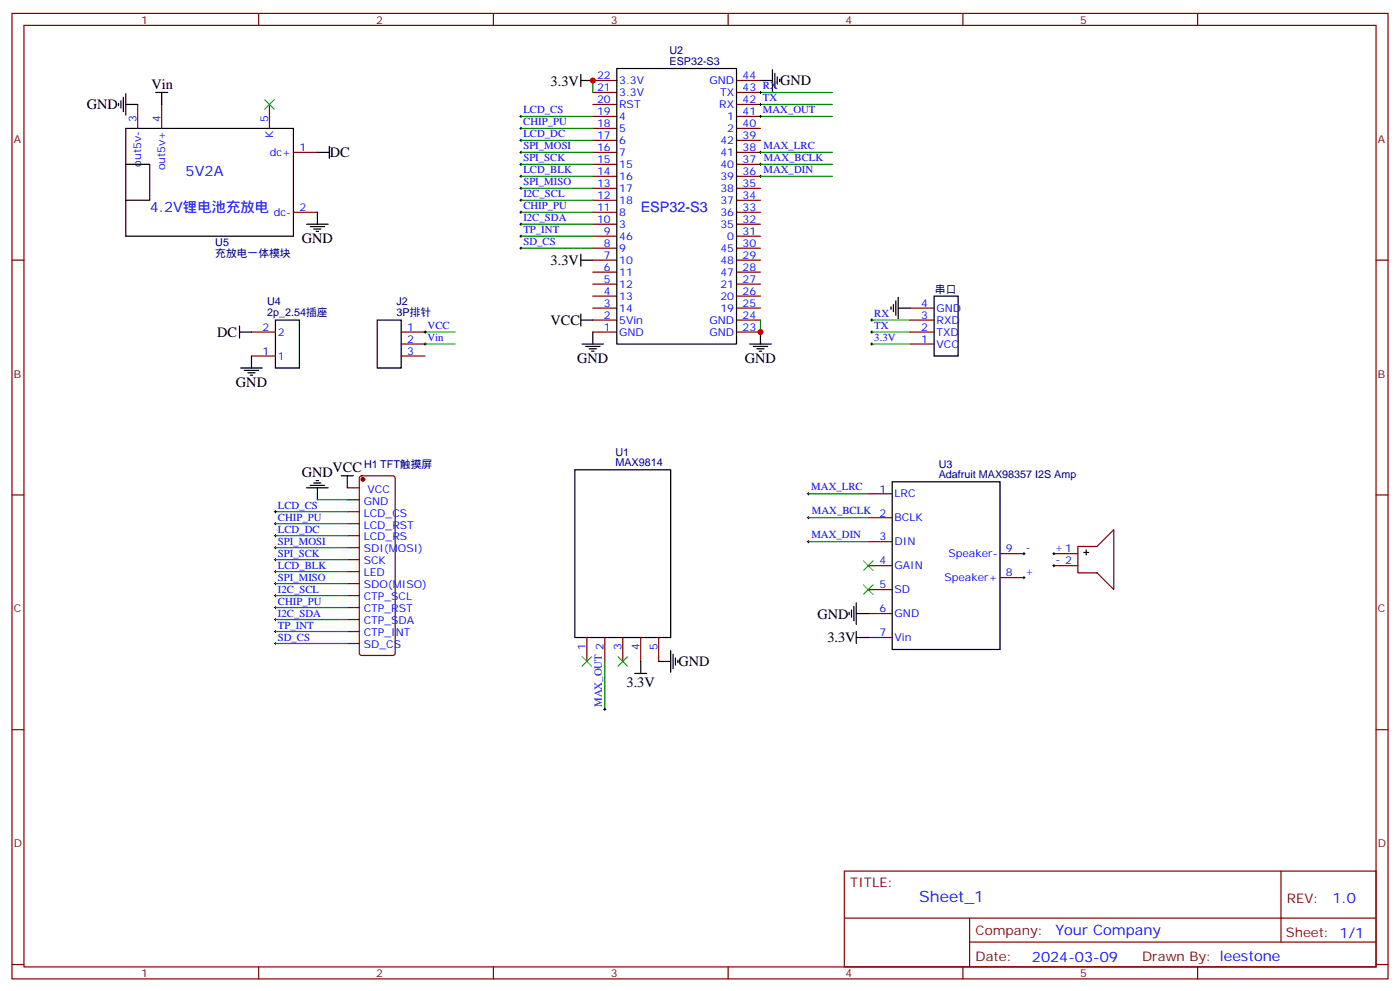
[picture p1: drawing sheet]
<svg xmlns="http://www.w3.org/2000/svg" width="412mm" height="292mm" viewBox="0 0 412 292" stroke-linecap="round" stroke-linejoin="round" font-family="sans-serif">
<g fill="none" stroke="#870000" stroke-width=".35">
<path d="M3.5 4h405.4v284.3h-405.4zM7.1 7.5h398.2v277.3h-398.2zM76.2 4v3.5M145.3 4v3.5M214.5 4v3.5M283.6 4v3.5M352.8 4v3.5M40.6 30.8v7M47.6 30.8v7M79.4 30.8v7M174.6 37.8h7.1M174.6 34.3h7.1"/>
<path d="M174.6 30.8h7.1M174.6 27.2h7.1M174.6 23.7h7.1M217 37.8h7M217 34.3h7M217 30.8h7M217 27.2h7M217 23.7h7M86.4 44.9h7.1M174.6 59h7.1M174.6 55.5h7.1M174.6 51.9h7.1"/>
<path d="M174.6 48.4h7.1M174.6 44.9h7.1M174.6 41.3h7.1M217 59h7M217 55.5h7M217 51.9h7M217 48.4h7M217 44.9h7M217 41.3h7M3.5 76.6h3.6M86.4 62.5h7.1M174.6 76.6h7.1"/>
<path d="M174.6 73.1h7.1M174.6 69.6h7.1M174.6 66h7.1M174.6 62.5h7.1M217 76.6h7M217 73.1h7M217 69.6h7M217 66h7M217 62.5h7M405.3 76.6h3.6M74.1 97.8h7M118.2 97.8h7"/>
<path d="M174.6 97.8h7.1M174.6 94.3h7.1M174.6 90.7h7.1M174.6 87.2h7.1M174.6 83.7h7.1M174.6 80.2h7.1M217 97.8h7M217 94.3h7M217 90.7h7M217 87.2h7M217 83.7h7M217 80.2h7"/>
<path d="M268.1 97.8h7.1M268.1 94.3h7.1M268.1 90.7h7.1M74.1 104.8h7M118.2 104.8h7M118.2 101.3h7M268.1 101.3h7.1M3.5 145.8h3.6M102.3 143.7h3.5M102.3 147.2h3.5M102.3 150.7h3.5M102.3 154.2h3.5"/>
<path d="M102.3 157.8h3.5M106.1 140.3l.4-.2h9.2l.5 .2 .2 .5v51.5l-.2 .5-.5 .2h-9.2l-.5-.2-.2-.5v-51.5zM255.8 145.4h7M255.8 152.5h7M255.8 159.5h7M405.3 145.8h3.6M102.3 161.3h3.5M102.3 164.8h3.5M102.3 168.3h3.5M102.3 171.9h3.5M102.3 175.4h3.5M102.3 178.9h3.5"/>
<path d="M255.8 166.6h7M255.8 173.6h7M294.6 163.1h7M294.6 170.1h7M310.4 166.6h7.1M310.4 163.1h7.1M317.5 160.9h5.6l5-4.9v17.6l-5-4.9h-5.6zM102.3 182.5h3.5M102.3 186h3.5M102.3 189.5h3.5M172.9 187.7v7.1M178.2 187.7v7.1"/>
<path d="M183.4 187.7v7.1M188.7 187.7v7.1M194 187.7v7.1M255.8 180.7h7M255.8 187.7h7M3.5 214.9h3.6M405.3 214.9h3.6M248.7 256.5h156.6v28.3h-156.6zM377.3 256.6v20.8M248.7 270.4h156.5M285.6 277.4h119.6M285.6 270.4v14.1"/>
<path d="M3.5 284.1h3.6M76.2 284.8v3.5M145.3 284.8v3.5M214.5 284.8v3.5M283.6 284.8v3.5M352.8 284.8v3.5M405.3 284.1h3.6"/>
</g>
<g fill="none" stroke="#000" stroke-width=".35">
<path d="M34.9 30.4v.7M35.6 29.7v2.1M36.3 28.6v4.3M37 37.8h49.4v31.8h-49.4zM37 30.8h3.6M37 27.6v6.3M45.9 27.2h3.5M47.6 27.2v3.6M171.1 21.9v3.6M171.1 23.7h3.5M181.7 20.2h35.3v81.1h-35.3zM224 23.7h3.5"/>
<path d="M227.5 20.5v6.4M228.2 21.6v4.2M229 22.6v2.2M229.7 23.4v.7M37 48.4h7.1v10.6h-7.1M93.5 44.9h3.5M97 43.1v3.5M90.3 66h6.4M91.4 66.7h4.2M92.4 67.5h2.1M93.1 68.2h.7M93.5 62.5v3.5"/>
<path d="M171.1 74.9v3.5M171.1 76.6h3.5M70.6 97.8h3.5M70.6 96v3.6M81.1 94.3h7.1v14.1h-7.1zM111.1 94.3h7.1v14.1h-7.1zM171.1 94.3h3.5M171.1 92.5v3.5M174.6 97.8v3.5M224 97.8v3.5M262.5 90.4v.7M263.2 89.7v2.1"/>
<path d="M263.9 88.6v4.3M264.6 90.7h3.5M264.6 87.6v6.3M275.2 87.2h7v17.6h-7zM70.9 108.4h6.4M72 109.1h4.2M73 109.8h2.1M73.7 110.5h.7M74.1 104.8v3.6M171.4 101.3h6.4M172.5 102h4.2M173.6 102.7h2.1"/>
<path d="M174.3 103.4h.7M220.8 101.3h6.4M221.9 102h4.2M223 102.7h2.1M223.7 103.4h.7M169.3 138.4h28.3v49.3h-28.3zM90.3 143.7h6.4M91.4 142.9h4.2M92.4 142.2h2.1M93.1 141.5h.7M93.5 143.7v3.5M100.5 140.1h3.6"/>
<path d="M102.3 140.1v3.6M262.8 141.9h31.8v49.4h-31.8zM250.8 179.6v2.2M251.5 178.6v4.2M252.2 177.5v6.4M319.3 162.7h1.4M320 162v1.4M187 198.3h3.5M188.7 194.8v3.5M194 194.8h3.6M197.6 191.6v6.4M198.3 192.7v4.2"/>
<path d="M199 193.7v2.2M199.7 194.5v.7M250.1 180.3v.7M252.2 180.7h3.6M252.2 186v3.5M252.2 187.7h3.6"/>
</g>
<circle cx="106.9" cy="141.2" r=".53" fill="#870000" stroke="#870000" stroke-width=".35"/>
<g fill="none" stroke="#008700" stroke-width=".35">
<path d="M153.5 34.3h21.1M153.5 37.8h21.1M174.6 23.7v3.5M224 34.3h21.2M224 27.2h21.2M224 30.8h21.2M153.5 41.3h21.1M153.5 44.9h21.1M153.5 48.4h21.1M153.5 51.9h21.1M153.5 55.5h21.1M153.5 59h21.1"/>
<path d="M224 44.9h21.2M224 48.4h21.2M224 51.9h21.2M153.5 62.5h21.1M153.5 66h21.1M153.5 69.6h21.1M153.5 73.1h21.1M125.2 97.8h8.9M224 94.3v3.5M256.8 94.3h11.3M256.8 97.8h11.3M125.2 101.3h8.9"/>
<path d="M256.8 101.3h11.3M81.1 150.7h21.2M81.1 154.2h21.2M81.1 157.8h21.2M93.5 147.2h8.8M238.1 145.4h17.7M238.1 152.5h17.7M238.1 159.5h17.7M81.1 161.3h21.2M81.1 164.8h21.2M81.1 168.3h21.2M81.1 171.9h21.2"/>
<path d="M81.1 175.4h21.2M81.1 178.9h21.2M81.1 182.5h21.2M81.1 186h21.2M81.1 189.5h21.2M178.2 194.8v14.1"/>
</g>
<g fill="none" stroke="#000" stroke-width=".29">
<path d="M153.1 34.3h.7M153.1 37.8h.7M153.5 33.9v.7M153.5 37.5v.7M223.7 34.3h.7M223.7 27.2h.7M223.7 30.8h.7M224 26.9v.7M224 30.4v.7M224 33.9v.7M153.1 41.3h.7M153.1 44.9h.7"/>
<path d="M153.1 48.4h.7M153.1 51.9h.7M153.1 55.5h.7M153.1 59h.7M153.5 41v.7M153.5 44.5v.7M153.5 48v.8M153.5 51.6v.7M153.5 55.1v.7M153.5 58.6v.7M223.7 44.9h.7M223.7 48.4h.7"/>
<path d="M223.7 51.9h.7M224 44.5v.7M224 48v.8M224 51.6v.7M153.1 62.5h.7M153.1 66h.7M153.1 69.6h.7M153.1 73.1h.7M153.5 62.2v.7M153.5 65.7v.7M153.5 69.2v.7M153.5 72.7v.7"/>
<path d="M124.9 97.8h.7M125.2 97.4v.7M256.5 94.3h.7M256.5 97.8h.7M256.8 93.9v.7M256.8 97.4v.7M124.9 101.3h.7M125.2 101v.7M256.5 101.3h.7M256.8 101v.7M80.8 150.7h.7M80.8 154.2h.7"/>
<path d="M80.8 157.8h.7M81.1 150.4v.7M81.1 153.9v.7M81.1 157.4v.7M237.8 145.4h.7M237.8 152.5h.7M237.8 159.5h.7M238.1 145.1v.7M238.1 152.1v.7M238.1 159.2v.7M80.8 161.3h.7M80.8 164.8h.7"/>
<path d="M80.8 168.3h.7M80.8 171.9h.7M80.8 175.4h.7M80.8 178.9h.7M81.1 160.9v.7M81.1 164.5v.7M81.1 168v.7M81.1 171.5v.7M81.1 175v.8M81.1 178.6v.7M301.3 163.1h.7M301.3 170.1h.7"/>
<path d="M301.6 162.7v.7M301.6 169.8v.7M310.1 163.1h.7M310.1 166.6h.7M310.4 162.7v.7M310.4 166.2v.7M80.8 182.5h.7M80.8 186h.7M80.8 189.5h.7M81.1 182.1v.7M81.1 185.6v.7M81.1 189.2v.7"/>
<path d="M177.8 208.9h.7M178.2 208.6v.7"/>
</g>
<path d="M78 29.4l2.8 2.8M80.8 29.4l-2.8 2.8M254.4 165.2l2.8 2.8M254.4 172.2l2.8 2.8M257.2 165.2l-2.8 2.8M257.2 172.2l-2.8 2.8M171.4 193.4l2.9 2.8M174.3 193.4l-2.9 2.8M182 193.4l2.9 2.8M184.9 193.4l-2.9 2.8" fill="none" stroke="#3c3" stroke-width=".35"/>
<g fill="#c00">
<circle cx="174.6" cy="23.7" r=".88"/>
<circle cx="224" cy="97.8" r=".88"/>
</g>
<text font-size="4.6" fill="#00f" x="270.8" y="265.6">Sheet_1</text>
<g font-size="4.2">
<text x="44.6" y="26.2">Vin</text>
<text x="162.2" y="25.2">3.3V</text>
<text x="229.8" y="25.1">GND</text>
<text x="25.6" y="32.2">GND</text>
<text x="97.2" y="46.3">DC</text>
<text x="88.9" y="71.7">GND</text>
<text x="162.2" y="78.1">3.3V</text>
<text x="162.2" y="95.8">VCC</text>
<text x="63.9" y="99.2">DC</text>
<text x="170" y="107">GND</text>
<text x="219.4" y="107">GND</text>
<text x="69.5" y="114">GND</text>
<text x="88.9" y="140.5">GND</text>
<text x="98" y="139">VCC</text>
<text x="240.8" y="182.2">GND</text>
<text x="243.7" y="189.2">3.3V</text>
<text x="199.8" y="196.2">GND</text>
<text x="184.6" y="202.3">3.3V</text>
</g>
<g font-size="4.2" fill="#00f">
<text x="54.7" y="51.9">5V2A</text>
<text x="44.1" y="62.5">4.2V锂电池充放电</text>
<text x="188.7" y="62.5">ESP32-S3</text>
<text x="392.5" y="265.8">1.0</text>
<text x="310.9" y="275.4">Your Company</text>
<text x="304" y="283.2">2024-03-09</text>
</g>
<g font-size="3.9" fill="#800">
<text x="250.5" y="261.1">TITLE:</text>
<text x="379.1" y="265.8">REV:</text>
<text x="287.4" y="275.3">Company:</text>
<text x="378.7" y="275.9">Sheet: 1/1</text>
<text x="287.4" y="283">Date:</text>
<text x="336.4" y="283.1">Drawn By: leestone</text>
</g>
<g font-size="3.2" fill="#800">
<text x="41.6" y="6.9">1</text>
<text x="110.8" y="6.9">2</text>
<text x="179.9" y="6.9">3</text>
<text x="249.1" y="6.9">4</text>
<text x="318.2" y="6.9">5</text>
<text x="4.1" y="42.1">A</text>
<text x="405.9" y="42.1">A</text>
<text x="4.1" y="111.2">B</text>
<text x="405.9" y="111.2">B</text>
<text x="4.1" y="180.3">C</text>
<text x="405.9" y="180.3">C</text>
<text x="4.1" y="249.5">D</text>
<text x="405.9" y="249.5">D</text>
<text x="41.6" y="287.8">1</text>
<text x="110.8" y="287.8">2</text>
<text x="179.9" y="287.8">3</text>
<text x="249.1" y="287.8">4</text>
<text x="318.2" y="287.8">5</text>
</g>
<g font-size="3.2" fill="#000080">
<text x="197.2" y="15.8">U2</text>
<text x="197.2" y="19">ESP32-S3</text>
<text x="63.4" y="75.7">充放电一体模块</text>
<text x="63.4" y="72.6">U5</text>
<text x="78.7" y="89.9">U4</text>
<text x="116.8" y="89.9">J2</text>
<text x="275.4" y="86.2">串口</text>
<text x="78.7" y="93.1">2p_2.54插座</text>
<text x="116.8" y="93.1">3P排针</text>
<text x="107.3" y="137.8">H1 TFT触摸屏</text>
<text x="181.3" y="137.3">MAX9814</text>
<text x="181.3" y="134.2">U1</text>
<text x="276.5" y="137.8">U3</text>
<text x="276.5" y="140.8">Adafruit MAX98357 I2S Amp</text>
</g>
<g font-size="3.2" fill="#00f">
<text x="175.9" y="23.4">22</text>
<text x="218.7" y="23.4">44</text>
<text x="175.9" y="26.9">21</text>
<text x="182.4" y="28.3">3.3V</text>
<text x="182.4" y="24.8">3.3V</text>
<text x="209" y="24.8">GND</text>
<text x="212.1" y="28.3">TX</text>
<text x="218.7" y="26.9">43 RX</text>
<text x="154.2" y="33.4">LCD_CS</text>
<text x="175.9" y="33.9">19</text>
<text x="175.9" y="30.4">20</text>
<text x="182.4" y="35.3">4</text>
<text x="182.4" y="31.8">RST</text>
<text x="211.9" y="31.8">RX</text>
<text x="214.2" y="35.3">1</text>
<text x="218.7" y="33.9">41 MAX_OUT</text>
<text x="218.7" y="30.4">42 TX</text>
<text x="40.2" y="36.1" transform="rotate(-90 40.2 36.1)">3</text>
<text x="47.3" y="36.1" transform="rotate(-90 47.3 36.1)">4</text>
<text x="79" y="36.1" transform="rotate(-90 79 36.1)">5</text>
<text x="80.4" y="40.7" transform="rotate(-90 80.4 40.7)">K</text>
<text x="154.2" y="36.9">CHIP_PU</text>
<text x="154.2" y="40.5">LCD_DC</text>
<text x="175.9" y="41">17</text>
<text x="175.9" y="37.5">18</text>
<text x="182.4" y="38.9">5</text>
<text x="214.2" y="38.9">2</text>
<text x="218.7" y="41">39</text>
<text x="218.7" y="37.5">40</text>
<text x="79.5" y="45.9">dc+</text>
<text x="88.2" y="44.5">1</text>
<text x="154.2" y="44">SPI_MOSI</text>
<text x="154.2" y="47.5">SPI_SCK</text>
<text x="175.9" y="44.5">16</text>
<text x="182.4" y="45.9">7</text>
<text x="182.4" y="42.4">6</text>
<text x="212.2" y="45.9">41</text>
<text x="212.2" y="42.4">42</text>
<text x="218.7" y="44.5">38 MAX_LRC</text>
<text x="225" y="47.3">MAX_BCLK</text>
<text x="41.6" y="49" transform="rotate(-90 41.6 49)">out5v-</text>
<text x="48.7" y="50.2" transform="rotate(-90 48.7 50.2)">out5v+</text>
<text x="154.2" y="51.1">LCD_BLK</text>
<text x="175.9" y="51.6">14</text>
<text x="175.9" y="48">15</text>
<text x="182.4" y="53">16</text>
<text x="182.4" y="49.5">15</text>
<text x="212.2" y="53">39</text>
<text x="212.2" y="49.5">40</text>
<text x="218.7" y="51.6">36 MAX_DIN</text>
<text x="218.7" y="48">37</text>
<text x="154.2" y="54.6">SPI_MISO</text>
<text x="154.2" y="58.1">I2C_SCL</text>
<text x="175.9" y="58.6">12</text>
<text x="175.9" y="55.1">13</text>
<text x="182.4" y="56.5">17</text>
<text x="212.2" y="56.5">38</text>
<text x="218.7" y="58.6">34</text>
<text x="218.7" y="55.1">35</text>
<text x="80.7" y="63.6">dc-</text>
<text x="88.2" y="62.2">2</text>
<text x="154.2" y="61.6">CHIP_PU</text>
<text x="154.2" y="65.2">I2C_SDA</text>
<text x="175.9" y="65.7">10</text>
<text x="175.9" y="62.2">11</text>
<text x="182.4" y="63.6">8</text>
<text x="182.4" y="60">18</text>
<text x="212.2" y="63.6">36</text>
<text x="212.2" y="60">37</text>
<text x="218.7" y="65.7">32</text>
<text x="218.7" y="62.2">33</text>
<text x="154.2" y="68.7">TP_INT</text>
<text x="177.9" y="69.2">9</text>
<text x="182.4" y="70.6">46</text>
<text x="182.4" y="67.1">3</text>
<text x="212.2" y="67.1">35</text>
<text x="214.2" y="70.6">0</text>
<text x="218.7" y="69.2">31</text>
<text x="154.2" y="72.2">SD_CS</text>
<text x="177.9" y="76.3">7</text>
<text x="177.9" y="72.7">8</text>
<text x="182.4" y="77.7">10</text>
<text x="182.4" y="74.2">9</text>
<text x="212.2" y="77.7">48</text>
<text x="212.2" y="74.2">45</text>
<text x="218.7" y="76.3">29</text>
<text x="218.7" y="72.7">30</text>
<text x="177.9" y="83.3">5</text>
<text x="177.9" y="79.8">6</text>
<text x="182.4" y="81.2">11</text>
<text x="212.2" y="81.2">47</text>
<text x="218.7" y="83.3">27</text>
<text x="218.7" y="79.8">28</text>
<text x="177.9" y="86.9">4</text>
<text x="182.4" y="88.3">13</text>
<text x="182.4" y="84.7">12</text>
<text x="212.2" y="88.3">20</text>
<text x="212.2" y="84.7">21</text>
<text x="218.7" y="86.9">26</text>
<text x="177.9" y="93.9">2</text>
<text x="177.9" y="90.4">3</text>
<text x="182.4" y="95.3">5Vin</text>
<text x="182.4" y="91.8">14</text>
<text x="209" y="95.3">GND</text>
<text x="212.2" y="91.8">19</text>
<text x="218.7" y="93.9">24</text>
<text x="218.7" y="90.4">25</text>
<text x="257.5" y="93.4">RX</text>
<text x="271.4" y="93.9">3</text>
<text x="271.4" y="90.4">4</text>
<text x="275.9" y="95.3">RXD</text>
<text x="275.9" y="91.8">GND</text>
<text x="77.4" y="97.4">2</text>
<text x="81.8" y="98.8">2</text>
<text x="119.9" y="97.4">1</text>
<text x="119.9" y="101">2</text>
<text x="125.9" y="100.4">Vin</text>
<text x="125.9" y="96.9">VCC</text>
<text x="177.9" y="97.4">1</text>
<text x="182.4" y="98.8">GND</text>
<text x="209" y="98.8">GND</text>
<text x="218.7" y="97.4">23</text>
<text x="257.5" y="96.9">TX</text>
<text x="257.5" y="100.4">3.3V</text>
<text x="271.4" y="101">1</text>
<text x="271.4" y="97.4">2</text>
<text x="275.9" y="98.8">TXD</text>
<text x="77.4" y="104.5">1</text>
<text x="81.8" y="105.9">1</text>
<text x="119.9" y="104.5">3</text>
<text x="275.9" y="102.4">VCC</text>
<text x="81.8" y="149.8">LCD_CS</text>
<text x="107.1" y="148.6">GND</text>
<text x="108.3" y="145.1">VCC</text>
<text x="239" y="144.3">MAX_LRC</text>
<text x="259" y="145.1">1</text>
<text x="263.5" y="146.5">LRC</text>
<text x="81.8" y="153.4">CHIP_PU</text>
<text x="107.1" y="152.1">LCD_CS</text>
<text x="107.1" y="155.6">LCD_RST</text>
<text x="239.2" y="151.4">MAX_BCLK</text>
<text x="259" y="152.1">2</text>
<text x="263.5" y="153.5">BCLK</text>
<text x="81.8" y="156.9">LCD_DC</text>
<text x="81.8" y="160.4">SPI_MOSI</text>
<text x="107.1" y="159.2">LCD_RS</text>
<text x="239" y="158.4">MAX_DIN</text>
<text x="259" y="159.2">3</text>
<text x="263.5" y="160.6">DIN</text>
<text x="81.8" y="163.9">SPI_SCK</text>
<text x="81.8" y="167.5">LCD_BLK</text>
<text x="107.1" y="162.7">SDI(MOSI)</text>
<text x="107.1" y="166.2">SCK</text>
<text x="259" y="166.2">4</text>
<text x="263.5" y="167.6">GAIN</text>
<text x="279.4" y="164.1">Speaker-</text>
<text x="296.3" y="162.7">9</text>
<text x="302.3" y="162.2">-</text>
<text x="311.1" y="162.2">+ 1</text>
<text x="311.1" y="165.7">- 2</text>
<text x="81.8" y="171">SPI_MISO</text>
<text x="107.1" y="169.8">LED</text>
<text x="107.1" y="173.3">SDO(MISO)</text>
<text x="259" y="173.3">5</text>
<text x="278.2" y="171.2">Speaker+</text>
<text x="296.3" y="169.8">8</text>
<text x="302.3" y="169.2">+</text>
<text x="81.8" y="174.5">I2C_SCL</text>
<text x="81.8" y="178">CHIP_PU</text>
<text x="107.1" y="176.8">CTP_SCL</text>
<text x="263.5" y="174.7">SD</text>
<text x="81.8" y="181.6">I2C_SDA</text>
<text x="81.8" y="185.1">TP_INT</text>
<text x="107.1" y="180.3">CTP_RST</text>
<text x="107.1" y="183.9">CTP_SDA</text>
<text x="259" y="180.3">6</text>
<text x="263.5" y="181.8">GND</text>
<text x="81.8" y="188.6">SD_CS</text>
<text x="107.1" y="187.4">CTP_INT</text>
<text x="107.1" y="190.9">SD_CS</text>
<text x="172.5" y="191.5" transform="rotate(-90 172.5 191.5)">1</text>
<text x="183.1" y="191.5" transform="rotate(-90 183.1 191.5)">3</text>
<text x="188.4" y="191.5" transform="rotate(-90 188.4 191.5)">4</text>
<text x="193.7" y="191.5" transform="rotate(-90 193.7 191.5)">5</text>
<text x="259" y="187.4">7</text>
<text x="263.5" y="188.8">Vin</text>
<text x="177.3" y="208.2" transform="rotate(-90 177.3 208.2)">MAX_OUT 2</text>
</g>
</svg>
